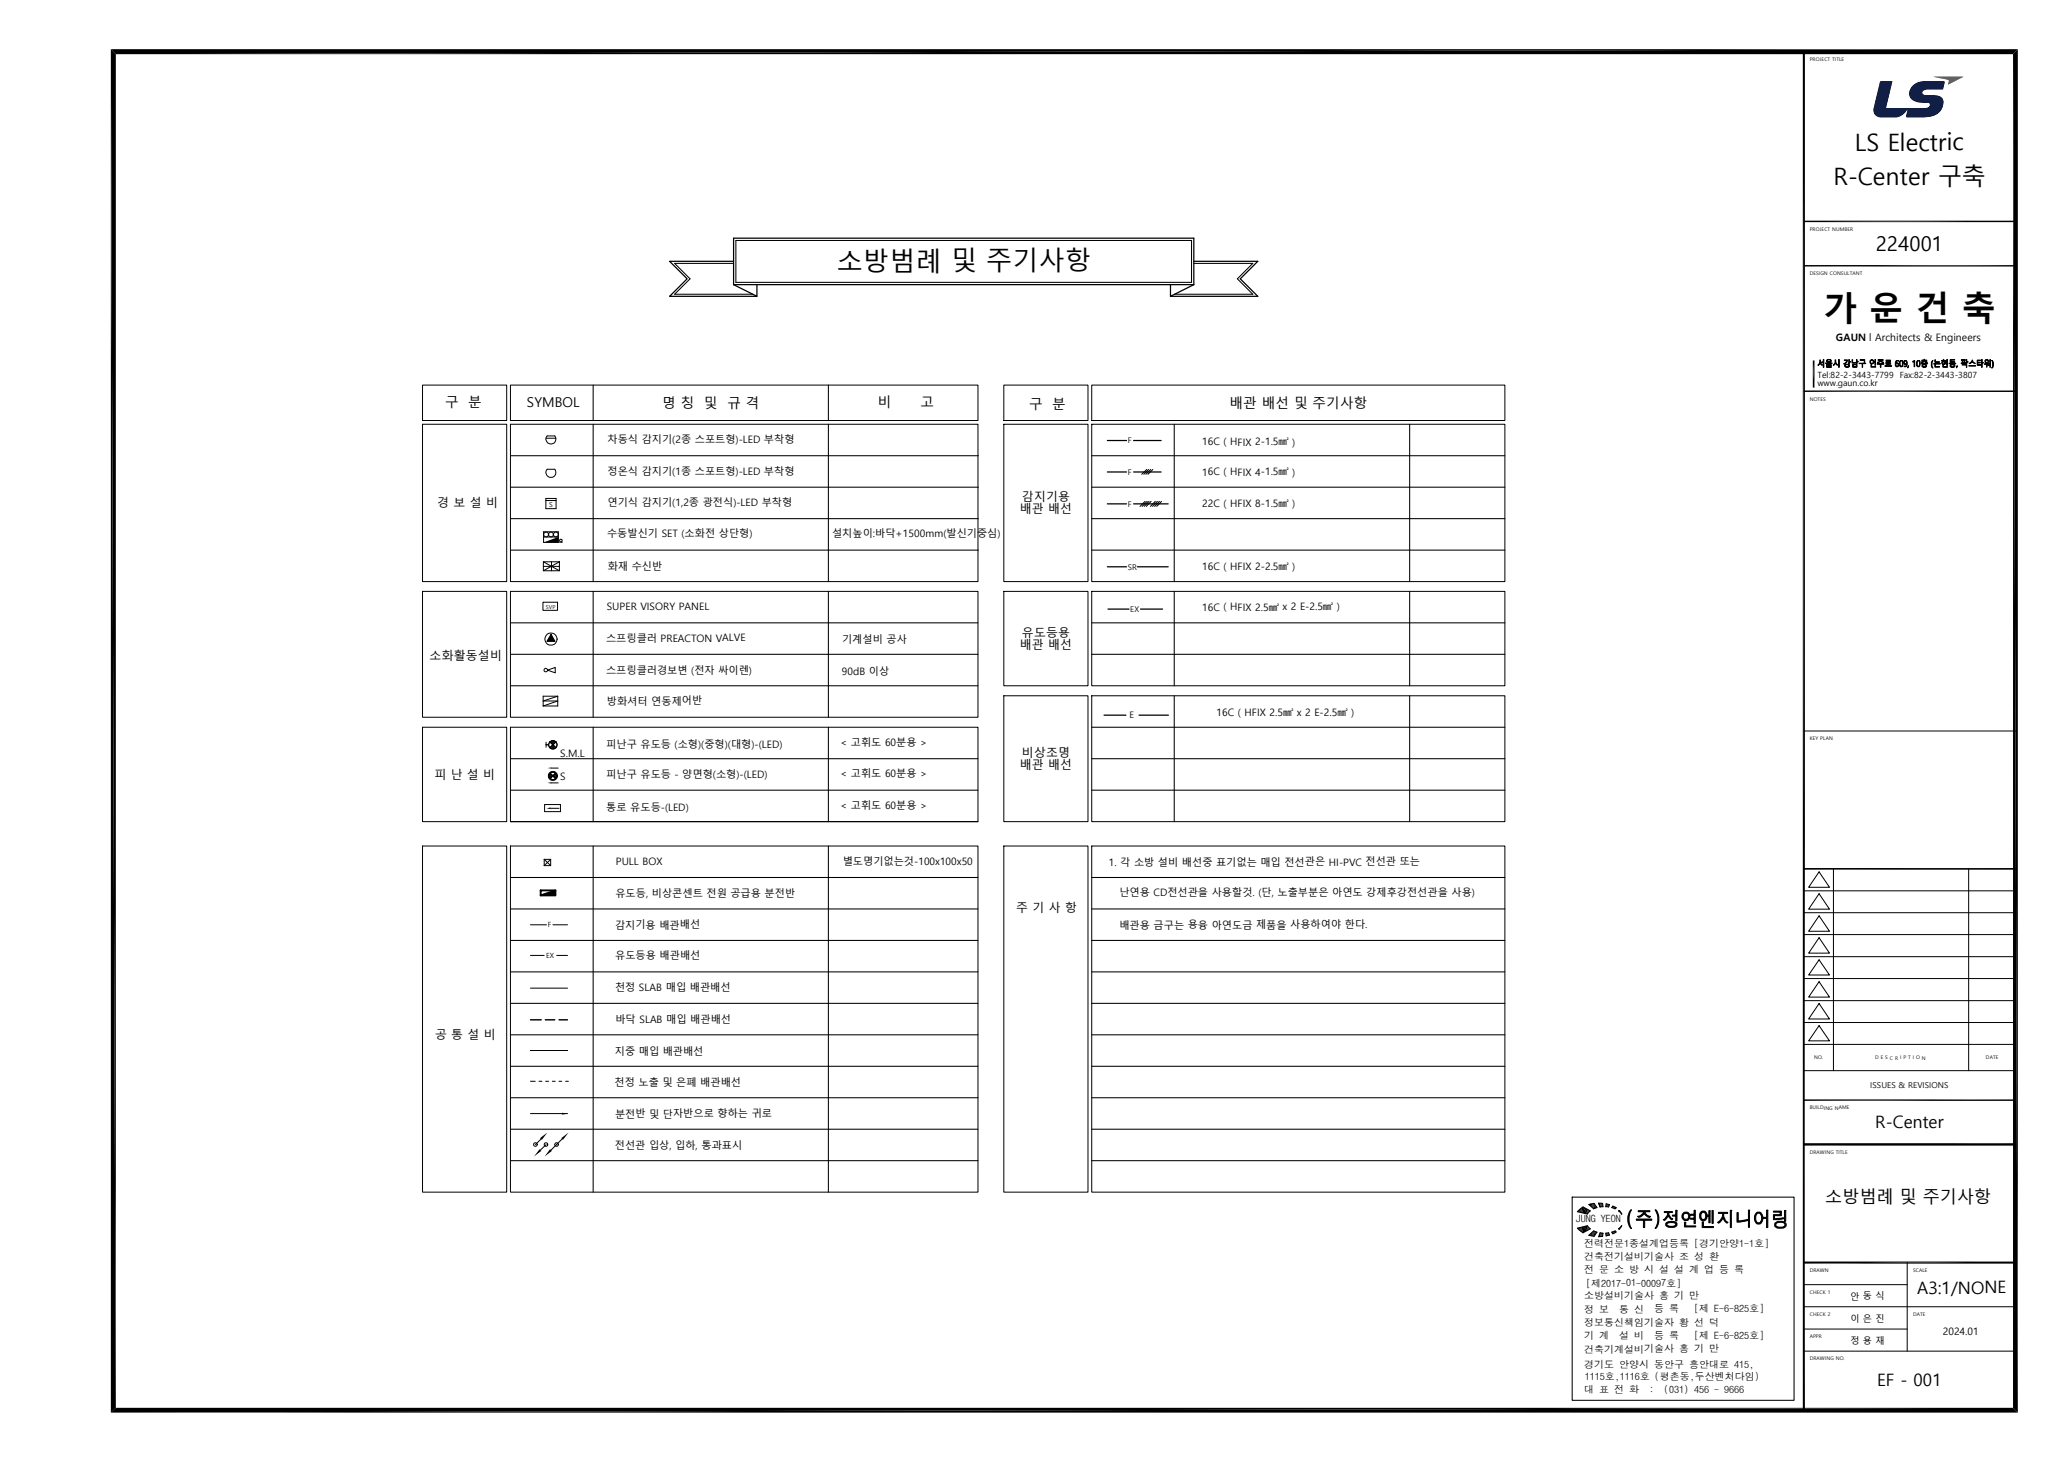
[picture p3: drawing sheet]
<svg xmlns="http://www.w3.org/2000/svg" width="420mm" height="297mm" viewBox="0 0 420 297" stroke-linecap="round" stroke-linejoin="round" font-family="sans-serif">
<path d="M22.5 10h387.5l-386.5 1zM23.5 11l386.5-1-1 1zM410 10v277l-1-276zM409 11l1 276-1-1zM22.5 10l1 276-1 1zM22.5 10l1 1v275zM22.5 287l386.5-1 1 1zM22.5 287l1-1h385.5z" fill="#000"/>
<g fill="none" stroke="#000" stroke-width=".2">
<path d="M366.5 148.5h43M366.5 176.5h43M369.6 177.1l2.1 3.2h-4.2zM372.5 176.5v41M400 176.5v41M366.5 189.9h43M366.5 194.4h43M366.5 198.8h43M366.5 185.4h43M366.5 181h43M369.6 195l2.1 3.1h-4.2zM369.6 199.4l2.1 3.2h-4.2z"/>
<path d="M369.6 190.5l2.1 3.1h-4.2zM369.6 186.1l2.1 3.1h-4.2zM369.6 181.6l2.1 3.1h-4.2zM366.5 203.3h43M366.5 207.7h43M366.5 217.5h43M366.5 212.2h43M369.6 203.9l2.1 3.1h-4.2zM369.6 208.4l2.1 3.1h-4.2zM366.5 232.5h43M387.5 256.5v18M366.5 261h21"/>
<path d="M366.5 270h21M366.5 265.5h43M366.5 274.5h43"/>
</g>
<path d="M368.5 73.2v5.5M366.5 232.5h43" fill="none" stroke="#000" stroke-width=".34"/>
<path d="M366.5 10.5v276M366.5 232.5h43M366.5 256.5h43" fill="none" stroke="#000" stroke-width=".42"/>
<path d="M366.5 45h43M366.5 54h43M366.5 79.5h43M366.5 176.5h43M366.5 223.5h43" fill="none" stroke="#000" stroke-width=".3"/>
<g fill="#000" stroke="#000" stroke-width=".2">
<path d="M378 73.1h.9v.7l.2 .1h-.6v.7l-.1-.7-.7-.1h1.1v-.6h-.8zM383.2 73.2h.9v.4h-.8v.3h.9v.1h-.5v.3h.6v.1h-1.3v-.1h.6v-.3h-.4v-.5h.8v-.2h-.8zM387.7 74.3l-.1 .4zM388.7 73.4l.3-.2v1.3h-.1v-1.1l-.2 .2zM392.7 73.2l-.1 1.1 .2 .5-.4-.5v-.6zM397.6 74.3l-.1 .4zM404.7 73.2a1.04 1.04 0 0 1 .1 1.6h-.1l.2-.5v-.6z"/>
<path d="M370.5 73h.1v1.6h-.1v-.9h-.4v-.2h.4zM369.8 73.1l.2 .8 .3 .2-.2 .1-.3-.5-.4 .6v-.1l.4-.7z"/>
<path d="M370.9 73.7h1.4l-.6 .1v.2h.4v.4h-.8v.1h.8v.1h-1v-.3h.9v-.2h-.9v-.1h.5v-.2zM371.2 73.2l.1-.2a.45 .45 0 0 1 .6 0 .45 .45 0 0 1 .2 .4l-.2 .2a.49 .49 0 0 1-.8-.4zM371.3 73.2a.35 .35 0 0 0 .3 .3 .35 .35 0 0 0 .3-.3l-.4-.1z"/>
<path d="M372.9 73.1h.1v.4l.3 .7-.3-.5-.3 .5h-.2l.4-.5zM373.6 73h.1v1.6h-.1z"/>
<path d="M374.9 74.1a.46 .46 0 0 1 .6-.1 .46 .46 0 0 1 .3 .5 .48 .48 0 0 1-.6 .2 .48 .48 0 0 1-.3-.6zM375 74.2a.32 .32 0 0 0 .3 .3 .32 .32 0 0 0 .3-.3zM374.7 73.1h.7v.2l-.7 .7-.1-.1 .4-.3 .2-.4h-.5zM375.7 73l.1 .4h.2v.2h-.2v.4z"/>
<path d="M376.4 74h.9v.6h-.9zM376.6 74.1v.4h.6v-.4zM376.3 73.1h.1v.6h.7h-.8zM377.2 73l.1 .4h.3v.1h-.3v.4z"/>
<path d="M380 73.3a.4 .4 0 0 1 .4-.2 .4 .4 0 0 1 .3 .3h.3v-.4h.1v1.2h-.1v-.6h-.3a.42 .42 0 0 1-.5 .3 .42 .42 0 0 1-.2-.6zM380.1 73.5a.29 .29 0 0 0 .5 0 .29 .29 0 0 0-.5 0zM380.2 74h.1v.5h.8v.1h-.9z"/>
<path d="M381.6 73.1h1.1v.1h-.5v.2l.5 .2v.1l-.4-.2a.37 .37 0 0 0-.6 .2l-.2-.1 .2-.1 .4-.3h-.5zM381.4 73.9h1.4v.1h-.6v.6h-.1v-.6h-.7z"/>
<path d="M385.3 73.3l.4-.1v.2a.35 .35 0 0 0-.4 0 .35 .35 0 0 0-.1 .5 .38 .38 0 0 1 .7 .1 .38 .38 0 0 1-.5 .5 .78 .78 0 0 1-.1-1.2zM385.3 73.9a.28 .28 0 0 0 0 .4 .28 .28 0 0 0 .4-.1 .28 .28 0 0 0-.3-.4z"/>
<path d="M386.1 73.3l.4-.1 .2 .7a.41 .41 0 0 1-.2 .6 .41 .41 0 0 1-.5-.2zM386.1 73.3v1.1h.4v-.9v-.2z"/>
<path d="M386.9 73.3a.4 .4 0 0 1 .5 0 .4 .4 0 0 1 .1 .5 .49 .49 0 0 1 0 .6 .49 .49 0 0 1-.6 .1v-.2a.36 .36 0 0 0 .4 0 .36 .36 0 0 0 .1-.4 .38 .38 0 0 1-.6 0 .38 .38 0 0 1 .1-.6zM386.9 73.6a.3 .3 0 0 0 .6 0 .3 .3 0 0 0-.6 0z"/>
<path d="M389.6 73.3l.4-.1 .1 .7a.41 .41 0 0 1-.3 .6 .41 .41 0 0 1-.4-.6zM389.6 73.3v.9v.2h.3l.1-.2a.65 .65 0 0 0-.2-.9z"/>
<path d="M390.5 74.2l.2-.2a.43 .43 0 0 1 .6 0 .43 .43 0 0 1 .1 .5h-.1a.48 .48 0 0 1-.5 .1 .48 .48 0 0 1-.3-.4zM390.7 74.2a.34 .34 0 0 0 .3 .3 .34 .34 0 0 0 .3-.3zM390.5 73.2h.4v-.2l.1 .2h.5v.1h-.4l.5 .2-.1 .2-.2-.1a.35 .35 0 0 0-.3-.2 .35 .35 0 0 0-.3 .2l-.3 .1v-.2l.5-.2h-.4zM390.3 73.8h1.4v.1h-1.4z"/>
<path d="M393.1 73.1l.1 .4h.9v.1h-.4v.3l.6 .1h-1.4l.6-.1v-.3h-.4zM393.1 74.1l.1 .4h.9v.1h-1z"/>
<path d="M394.6 73.7a.34 .34 0 0 1 .6 0 .34 .34 0 0 1-.6 0zM394.7 73.8a.25 .25 0 0 0 .5 0 .25 .25 0 0 0-.5 0zM395.6 73h.1v1.3h-.1v-.3h-.2v-.2h.2v-.2h-.2v-.1h.2zM394.8 74.2h.1v.3l.8 .1h-.9zM394.5 73.2h.3v-.2h.2v.2h.4v.2h-.9z"/>
<path d="M396.3 74.2l.1-.1a.46 .46 0 0 1 .5-.1 .46 .46 0 0 1 .3 .5h-.1a.47 .47 0 0 1-.6 .2 .47 .47 0 0 1-.2-.5zM396.4 74.2a.34 .34 0 0 0 .3 .3 .34 .34 0 0 0 .3-.3zM396.2 73.1h1l-.8 .1v.3h.8l-.4 .1v.2h.6v.1h-1.4v-.1h.7v-.2h-.5z"/>
<path d="M398.7 73.3l.1 .4h.3v-.4h.1v.4h.2v.1l-.9 .1v-.2h.2zM398.7 74h.9v.6l-.1-.4h-.8zM399.5 73l.1 .4h.3v.2h-.3v.4zM398.5 73.1h.8v.1h-.8z"/>
<path d="M400.7 73.2h.1l.3 .5 .3 .1-.1 .1-.6-.5-.3 .4h-.3l.5-.4zM400.1 74.3h1.3v.1h-1.3z"/>
<path d="M401.7 73.2h.7v.1h-.6v.3h.6v.1h-.6v.4l.7 .1h-.8zM402.6 73h.2v.7h.2h-.2v.9h-.2z"/>
<path d="M403.3 73.4a.4 .4 0 0 1 .8 0 .4 .4 0 0 1-.8 0zM403.4 73.4a.26 .26 0 0 0 .5 0 .26 .26 0 0 0-.5 0zM404.3 73l.1 1.6-.1-.3h-.4v-.2h.4zM403.2 73.9h1v.1h-.5l-.1 .6v-.6z"/>
</g>
<path d="M382.1 16.5h2.4l-1.3 5.5h7.7a.85 .85 0 0 0 .9-.1 .85 .85 0 0 0 .3-.9l-.5-.1a3.6 3.6 0 0 1-3.4-1 2.5 2.5 0 0 1 2.5-3.4h4.3l.1 .2-.3 1.5h-3.1a.97 .97 0 0 0-1.1 .6l.1 .3 .4 .2h1.6a2.1 2.1 0 0 1 2.1 .9 3.1 3.1 0 0 1-3.5 3.6h-3.9l-.1-.3 .3-1.4a3.3 3.3 0 0 1-2.3 1.7h-3.1a1.44 1.44 0 0 1-1.5-1.9z" fill="#037"/>
<path d="M392.9 15.6h6l-3.1 1.6 .2-.6-.1-.3z" fill="#e5003e"/>
<path d="M382 16.6l2.1-.1a.24 .24 0 0 1 .4 0 .24 .24 0 0 1-.1 .3l-1.2 4.9a.23 .23 0 0 0 .1 .3 .23 .23 0 0 0 .3 0l7.8-.1a.59 .59 0 0 0 .7-.6 .59 .59 0 0 0-.9-.4l-1.6-.2-1.2-.5-.5-.9v-.6l.4-.9 1-.9 1-.3 4.4-.1a.35 .35 0 0 1 .4 .2 .35 .35 0 0 1 0 .4l-.3 .8a.4 .4 0 0 1-.6 .3h-2.7l-.6 .1a.54 .54 0 0 0-.3 .7 .54 .54 0 0 0 .7 .3l2.3 .1 .8 .3 .3 .3 .2 .5-.1 .8-.5 1.3-.8 .6-1.2 .5-4.6 .1a.36 .36 0 0 1-.4-.1 .36 .36 0 0 1 .1-.5l.2-1.1-1 1.2-1.2 .5h-3.4l-.7-.2-.4-.4-.2-.4v-.9z" fill="#0a1e5a"/>
<path d="M392.9 15.6h6l-3.1 1.6 .1-.5a.31 .31 0 0 0 .1-.4 .31 .31 0 0 0-.4-.1z" fill="#fa002d"/>
<g fill="none" stroke="#000" stroke-width=".25">
<path d="M149.1 53.1h-13l3.5 3.5-3.5 3.6h17.7v-2.4M149.1 57.8h93.5M149.1 57.8v-9.4h93.5v9.4M149.1 57.8l4.7 2.4M237.8 57.8v2.4M242.6 53.1h13l-3.6 3.5 3.6 3.6h-17.8M242.6 57.8l-4.8 2.4M225 89.5h3.9M225 95.9h3.9M230.3 89.5h5.6M230.3 95.9h5.6M225 102.4h3.9"/>
<path d="M225 115.1h3.9M230.3 102.4h7.1M231.1 115.1h6.3M225.1 123.7h4.3M231.7 123.7h4.5M224.3 145.3h4.5M231.4 145.3h6"/>
</g>
<g fill="none" stroke="#000" stroke-width=".21">
<path d="M149.1 53.5h-12l3.1 3.1-3.1 3.2h15.9M149.5 48.9h92.6v8.5h-92.6zM242.6 53.5h12l-3.2 3.1 3.2 3.2h-15.9M120.5 78.2v7.2M168.3 78.2v7.2M103.7 92.6h95.1M103.7 99h95.1M120.5 86.2v32M168.3 86.2v32M221.8 92.6h84M221.8 99h84M233 95.4l-1 1"/>
<path d="M233.4 95.4l-1 1M233.8 95.4l-1 1M234.2 95.4l-.9 1M238.6 86.2v32M286.4 86.2v32M103.7 105.4h95.1M103.7 111.8h95.1M221.8 105.4h84M221.8 111.8h84M232.7 101.9l-1.1 1M233.1 101.9l-1 1M233.5 101.9l-1 1"/>
<path d="M233.9 101.9l-1 1M234.7 101.9l-.9 1M235.2 101.9l-1 1M235.6 101.9l-1 1M236 101.9l-1 1M103.7 126.5h95M103.7 139.3h95M103.7 132.9h95M120.5 120.1v25.6M168.3 120.1v25.6M221.8 126.5h84M221.8 132.9h84"/>
<path d="M238.6 120.1v19.2M286.4 120.1v19.2M103.7 154.1h95M120.5 147.7v19.2M168.3 147.7v19.2M221.8 154.1h84M221.8 147.7h84M238.6 141.4v25.5M286.4 141.4v25.5M103.7 166.9h95M103.7 160.5h95M103.7 178.3h95"/>
<path d="M120.5 171.9v70.3M168.3 171.9v70.3M221.8 160.5h84M221.8 178.3h84M103.7 184.7h95M103.7 191.1h95M103.7 197.4h95M221.8 184.7h84M221.8 191.1h84M221.8 197.4h84M103.7 210.2h95M103.7 216.6h95"/>
<path d="M103.7 203.8h95M221.8 210.2h84M221.8 216.6h84M221.8 203.8h84M103.7 223h95M103.7 235.8h95M103.7 229.4h95M221.8 223h84M221.8 235.8h84M221.8 229.4h84M319.4 243.2h45.1v41.3h-45.1zM320.5 246.2l1.1-1 1.5 .8-.6 .6z"/>
<path d="M320.5 249.5l2-.5 .6 .6-1.5 .8zM322.8 251l1-.9 .7 .2-.6 .9zM322.8 244.7l1.1-.2 .6 .8-.7 .3zM324.8 244.4l.8 .1 .1 .7h-.6zM325.1 250.4l.6 .1-.1 .7h-.8zM326.3 250.5l.6-.1 .1 .5-.7 .2zM326.3 244.6l.7 .1-.1 .5h-.6zM327.5 250.3l.7-.2 .2 .2-.7 .4zM327.7 245l.7 .4-.2 .2-.7-.3zM328.8 249.6l.7-.6-.5 .7zM328.8 246l.2-.1 .5 .7z"/>
</g>
<g fill="none" stroke="#000" stroke-width=".2">
<path d="M85.9 78.2h17.1v7.2h-17.1zM103.7 78.2h95v7.2h-95zM204 78.2h17.1v7.2h-17.1zM221.8 78.2h84v7.2h-84zM85.9 86.2h17.1v32h-17.1zM103.7 86.2h95v32h-95zM111 89h1.9M111.2 88.6h1.5a1.01 1.01 0 0 1-.1 1.3 1.01 1.01 0 0 1-1.3 0 1.01 1.01 0 0 1-.1-1.3zM111.2 95.3h1.5a1.01 1.01 0 0 1-.1 1.4 1.01 1.01 0 0 1-1.3 0 1.01 1.01 0 0 1-.1-1.4zM204 86.2h17.1v32h-17.1zM221.8 86.2h84v32h-84zM110.4 114.1h3.3v1.9h-3.3z"/>
<path d="M110.4 115.1h3.3M110.4 114.1l3.3 1.9M110.4 108h3.1v2.2h-3.1zM110.4 109.1h3.1M110.9 101.3h2.1v2h-2.1zM110.9 101.7h2.1M112.1 114.1v1.9M113.7 114.1l-3.3 1.9M113.7 110.2l.1-.1-.1-.4 .2-.1 .3 .1-.1 .5h.2M85.9 120.1h17.1v25.6h-17.1zM103.7 120.1h95v25.6h-95zM110.3 122.3h3v1.7h-3z"/>
<path d="M111.3 136.1l1.5-.5v1.1zM112 128.9l.8 1.4h-1.7zM204 120.1h17.1v19.2h-17.1zM221.8 120.1h84v19.2h-84zM85.9 147.7h17.1v19.2h-17.1zM103.7 147.7h95v19.2h-95zM111 151.3h.5M111 150.8v1M111.6 157.5l.4 .4M111.6 157.8l.3 .3M111.6 157.4l.5 .5M111.7 150.7a.87 .87 0 0 1 1.2 0"/>
<path d="M111.7 151.9a.87 .87 0 0 0 1.2 0M111.7 150.7a.82 .82 0 0 0 0 1.2M111.7 150.7l.7 .6M111.7 157.2l.5 .5M111.8 157.1a.68 .68 0 0 1 1.1 0M111.8 158.2a.68 .68 0 0 0 1.1 0M111.8 157.1a.68 .68 0 0 0 0 1.1M111.8 157.1l.6 .5M112 156h1.4M112 159h1.4M112.1 150.5l-.3 .3M112.4 151.3l.5 .6"/>
<path d="M112.4 157.6l.5 .6M112.4 150.5l-.5 .4M112.4 151.4l-.6 .6M112.4 157.5l.6 .5M112.6 151.6l-.6 .5M112.6 157.4l.5 .5M112.6 150.5l-.5 .5M112.7 151.7l-.5 .4M112.7 157.3l.4 .4M112.8 150.6l-.6 .6M112.8 157.2l.3 .2M112.8 151.8l-.3 .3"/>
<path d="M112.9 157.1a.68 .68 0 0 1 0 1.1M112.9 157.1l-1.1 1.1M112.9 150.7a.82 .82 0 0 1 0 1.2M112.9 150.7l-1.2 1.2M112.9 150.7l-.5 .6M113.3 141.4h-2.9v2M113.3 141.4v2h-2.9M113.3 141.4l-2.9 1h2.9l-2.9 1M204 141.4h17.1v25.5h-17.1zM221.8 141.4h84v25.5h-84zM85.9 171.9h17.1v70.3h-17.1zM103.7 171.9h95v70.3h-95z"/>
<path d="M110.6 174.6v1.3M110.6 174.6h1.3M110.6 174.6l1.3 1.3M110.6 175.9h1.3M110.7 163.4h3.2v1.5h-3.2zM111.9 164.2h1.7M111.9 174.6v1.3M111.9 174.6l-1.3 1.3M204 171.9h17.1v70.3h-17.1zM221.8 171.9h84v70.3h-84zM107.8 194.1h2.8M107.8 187.9h3.2"/>
<path d="M112.4 187.9h2.9M113.1 194.1h2.2M107.8 207.2h2.2M107.8 219.7h1M107.8 213.5h7.7M107.8 200.7h7.5M109.5 219.7h.6M110.8 207.2h1.9M110.9 219.7h.6M112.2 219.7h.6M113.6 207.2h1.7M113.6 219.7h.5"/>
<path d="M114.9 219.7h.6M107.8 226.2h7.5M109.9 231.4l-1.1 1.1M111 232.5l-1.2 1.1M114.2 231.4l-2.2 2.2M323.1 244.6v.3M324.8 244.4l.3 .8"/>
<circle cx="111" cy="108.6" r=".5"/>
<circle cx="112" cy="108.6" r=".48"/>
<circle cx="113" cy="108.6" r=".5"/>
<circle cx="110.9" cy="136.1" r=".35"/>
<circle cx="111.9" cy="129.8" r="1.25"/>
<circle cx="112.3" cy="157.6" r=".94"/>
<circle cx="108.8" cy="232.5" r=".38"/>
<circle cx="110.9" cy="232.5" r=".37"/>
<circle cx="113.1" cy="232.5" r=".37"/>
</g>
<g fill="#000">
<path d="M110.4 110.2l3.1-1.1v1.1zM112 128.9l.8 1.4h-1.7zM111.3 156l.7-.1v.2zM111.3 159l.7-.1v.3zM111 164.2l.9-.2v.4zM109.9 181.9l3-1v1zM109.6 233.5l.4 .3-1.5 1.1zM111.8 233.5l.3 .3-1.4 1.1zM109.7 231.2l1.5-1.1-1.1 1.5zM114.2 226.1l1.1 .1-1.1 .2zM114 231.2l1.5-1.1-1.1 1.5zM320.8 245.9v.3h-.3z"/>
<path d="M320.8 245.9l.2 .4-.2-.1zM320.5 249.5l.3-.1v.4zM320.8 249.4l.2 .6-.2-.2zM320.8 245.9l.2-.2v.6zM321 245.7l.3 .6h-.3zM320.8 249.4h.2v.6zM321 249.4l.3 .8-.3-.2zM321 245.7l.3-.3v.9zM321.3 245.4l.3 1-.3-.1zM321 249.4l.3-.1v.9zM321.3 249.3l.3 1.1-.3-.2zM321.3 245.4l.3-.2v1.2z"/>
<path d="M321.6 245.2l.9 1.4-.9-.2zM321.3 249.3l.3-.1v1.2zM321.6 249.2l.9 .8-.9 .4zM321.6 245.2l.9 .5v.9zM322.5 245.7l.2 .7-.2 .2zM321.6 249.2l.9-.2v1zM322.5 249l.2 .9-.2 .1zM322.5 245.7h.2v.7zM322.7 245.7l.1 .6-.1 .1zM322.5 249l.2 .3v.6zM322.7 249.3l.1 .5-.1 .1zM322.7 245.7l.1 .1v.5z"/>
<path d="M322.8 245.8v.5zM322.7 249.3l.1 .5zM322.8 249.4v.4zM322.8 245.8l.1 .4zM322.9 245.9l.2 .1-.2 .2zM322.9 244.7l.2 .2zM322.8 249.4l.1 .4zM322.9 250.9l.2 .1zM322.9 249.5l.2 .1-.2 .2zM322.9 244.7l.2-.1v.3zM323.1 244.6l.1 .4zM322.9 250.9l.2-.2v.3z"/>
<path d="M323.1 250.7l.1 .3zM323.2 244.6v.4zM323.2 244.6l.4 .7-.4-.3zM323.2 250.7v.3zM323.2 250.7l.4 .4-.4-.1zM323.2 244.6h.4v.7zM323.6 244.6l.2 1-.2-.3zM323.2 250.7l.4-.4v.8zM323.6 250.3l.2 .9-.2-.1zM323.6 244.6l.2-.1v1.1zM323.8 244.5v1.1zM323.8 250.1v1.1l-.2-.9z"/>
<path d="M323.8 250.1l.1 1.1zM323.8 244.5l.1 1zM323.9 244.5l.2 .9-.2 .1zM323.9 250.1l.2 .7-.2 .4zM323.9 244.5l.2 .3v.6zM324.1 244.8l.4 .5-.4 .1zM323.9 250.1l.2 .1v.6zM324.1 250.2l.4 .1-.4 .5zM324.8 244.4h.3v.8zM325.1 244.4l.1 .8h-.1zM325.1 250.4v.8h-.3zM325.1 250.4l.1 .8h-.1z"/>
<path d="M325.1 244.4h.1v.8zM325.2 244.4l.2 .8h-.2zM325.1 250.4l.1 .1v.7zM325.2 250.5l.2 .7h-.2zM325.2 244.4h.2v.8zM325.4 244.4l.2 .8h-.2zM325.2 250.5h.2v.7zM325.4 250.5l.2 .7h-.2zM325.4 244.4l.2 .1v.7zM325.6 244.5l.1 .7zM325.4 250.5h.2v.7zM325.6 250.5v.7z"/>
<path d="M326.3 244.6v.6zM326.3 244.6l.3 .6h-.3zM326.3 250.5v.6zM326.3 250.5l.3 .5-.3 .1zM326.3 244.6h.3v.6zM326.6 244.6l.1 .6h-.1zM326.3 250.5h.3v.5zM326.6 250.5l.1 .5h-.1zM326.6 244.6h.1v.6zM326.7 244.6l.2 .6h-.2zM326.6 250.5h.1v.5zM326.7 250.5l.2 .5h-.2z"/>
<path d="M326.7 244.6l.2 .1v.5zM326.9 244.7h.1l-.1 .5zM326.7 250.5l.2-.1v.6zM326.9 250.4l.1 .5-.1 .1zM327.7 245v.4l-.2-.1zM327.7 245l.1 .4h-.1zM327.5 250.3l.2-.1v.5zM327.7 250.2l.1 .4-.1 .1zM327.7 245l.1 .1v.3zM327.8 245.1l.3 .4-.3-.1zM327.7 250.2h.1v.4zM327.8 250.2l.3 .3-.3 .1z"/>
<path d="M327.8 245.1l.3 .1v.3zM328.1 245.2l.1 .4zM327.8 250.2l.3-.1v.4zM328.1 250.1v.4zM328.2 245.2l.2 .2-.2 .2zM328.1 250.1l.1 .3zM328.2 250.1l.2 .2-.2 .1zM328.8 246l.2-.1v.2zM329 245.9l.1 .3zM328.8 249.6l.2-.1v.2zM329 249.5v.2zM329.1 246l.1 .3z"/>
<path d="M329 249.5l.1 .1zM329.1 249.5h.1l-.1 .1zM329.2 246.1l.1 .3zM329.2 249.3v.2h-.1zM329.2 249.3v.2zM329.3 246.3l.1 .2zM329.2 249.3h.1zM329.3 249.3v.1zM329.4 246.4l.1 .2zM329.4 249.1l-.1 .2zM329.4 249.1v.2zM329.5 249l-.1 .1z"/>
<path d="M329.5 249v.1z"/>
</g>
<path d="M109.9 180.9h3v1h-3zM112.9 180.9l-3 1" fill="none" stroke="#000" stroke-width=".38"/>
<g fill="#000" stroke="#000" stroke-width=".2">
<path d="M323.1 244.6v.3zM326.9 244.7h.1zM328.2 245.2l.2 .2zM331.3 245.8h.2a3.7 3.7 0 0 0 0 3.8h-.2a3.3 3.3 0 0 1 0-3.8zM336.3 245.8a1.17 1.17 0 0 1 .7 1.2 3.1 3.1 0 0 1-.5 2.6h-.2a3.5 3.5 0 0 0 0-3.8z"/>
<path d="M332.9 246v.2h1v.1l-.6 .7-.6 .1a.7 .7 0 0 0 1.1-.3l.3-.3 .6 .7 .5 .2 .2-.3a1.21 1.21 0 0 1-1.2-.9h1v-.2zM332.5 247.6v.3h1.4v1.5h.3v-1.5h1.4v-.3z"/>
<path d="M338.5 248.5a1.9 1.9 0 0 1 2.2 0v.4a1.75 1.75 0 0 1-2.2 0zM338.8 248.5l-.1 .1a.88 .88 0 0 0 1.2 .5h.2a.39 .39 0 0 0 .4-.5 .39 .39 0 0 0-.6-.2zM338.2 246.1v.2h.6v.4l-.4 .8-.5 .3 .3 .1h.1l.7-1 .7 .9 .2-.2-.5-.3-.3-.7v-.3h.7v-.2zM340.5 245.9v.9h-.7v.3h.7v.9h.2l.1-2.1z"/>
<path d="M341.7 247.1a.85 .85 0 0 0 1.7 0 .85 .85 0 0 0-1.7 0zM342 247.1a.6 .6 0 0 1 1.2 0 .6 .6 0 0 1-1.2 0zM344.2 245.9v.8h-.7v.2h.7v.6h-.7v.2h.7v.9h.3v-2.7zM342.3 248.3v1h2.3v-.3h-2.1l.1-.7z"/>
<path d="M345.7 246.2a1.04 1.04 0 0 0-.3 1.1 1.04 1.04 0 0 0 .9 .7 1.19 1.19 0 0 0 0-2zM345.8 246.4a.65 .65 0 0 1 .8 .2 .65 .65 0 0 1-.1 .8 .5 .5 0 0 1-.6 .3 .5 .5 0 0 1-.3-.7zM345.9 248.2v1.2h2.2v-.2h-2l.1-.9zM347.2 246v.9h-.5v.2h.5v1.3h.3v-2.4zM347.9 245.9v2.6h.2v-2.6z"/>
<path d="M349.2 246.3v.2h.8a2.09 2.09 0 0 1-1 1.8l.2 .2 .2-.1 .7-1 .3 .6 .3 .4 .2 .1 .2-.2a1.97 1.97 0 0 1-.8-1.8h.7v-.2zM351.6 245.9v3.5h.2l.1-3.5z"/>
<path d="M352.9 246.3v2l2.2-.4-.1-.2-1.8 .3v-1.7zM355.3 245.8v3.5h.2v-3.5z"/>
<path d="M356.9 246.4a1.61 1.61 0 0 0 .2 2.3 1.18 1.18 0 0 0 1-1.9 .76 .76 0 0 0-1.2-.4zM357 246.6a.66 .66 0 0 1 .8 .1 .66 .66 0 0 1 .1 .7v.5a.58 .58 0 0 1-.7 .5 .58 .58 0 0 1-.5-.7l.1-.7zM358.9 245.8v1.5h-.7v.2h.7v1.9h.3v-3.5z"/>
<path d="M360.7 248.5a.78 .78 0 0 0 .1 .9 .78 .78 0 0 0 .9 .1 .78 .78 0 0 0 1-.1 .78 .78 0 0 0 .1-.9 1.82 1.82 0 0 0-2.1 0zM360.9 248.5a1.59 1.59 0 0 1 1.8 .2v.3a1.55 1.55 0 0 1-1.9 0zM360.3 246v.3h1.4v.5h-1.4v1l2.1-.2-.1-.2-1.7 .2v-.6h1.3v-1zM362.6 245.9v2.2h.2l.1-2.2z"/>
</g>
<text font-size="6.9" x="370.4" y="65.2">가 운 건 축</text>
<text font-size="5.3" x="170" y="55">소방범례 및 주기사항</text>
<g font-size="4.9">
<text x="376.9" y="30.6">LS Electric</text>
<text x="372.5" y="37.6">R-Center 구축</text>
</g>
<text font-size="4.1" x="381.1" y="51">224001</text>
<g font-size="3.5">
<text x="381" y="229.2">R-Center</text>
<text x="370.9" y="244.5">소방범례 및 주기사항</text>
<text x="389.6" y="262.8">A3:1/NONE</text>
<text x="381.4" y="281.5">EF - 001</text>
</g>
<g font-size="2.8">
<text x="90.4" y="82.6">구</text>
<text x="95.2" y="82.6">분</text>
<text x="107.1" y="82.7">SYMBOL</text>
<text x="134.5" y="82.8">명 칭</text>
<text x="143" y="82.9">및</text>
<text x="147.8" y="82.8">규 격</text>
<text x="178.4" y="82.6">비</text>
<text x="187" y="82.6">고</text>
<text x="209.1" y="83">구</text>
<text x="213.8" y="83">분</text>
<text x="249.8" y="82.8">배관 배선 및 주기사항</text>
</g>
<g font-size="2.4">
<text x="207.6" y="101.8">감지기용</text>
<text x="88.9" y="103">경 보 설 비</text>
<text x="207.2" y="104.3">배관 배선</text>
<text x="207.2" y="131.9">배관 배선</text>
<text x="207.6" y="129.4">유도등용</text>
<text x="87.3" y="134.1">소화활동설비</text>
<text x="207.6" y="153.8">비상조명</text>
<text x="88.3" y="158.2">피 난 설 비</text>
<text x="207.2" y="156.2">배관 배선</text>
<text x="206.5" y="185.2">주 기 사 항</text>
<text x="88.4" y="211.1">공 통 설 비</text>
</g>
<g font-size="2.1">
<text x="373" y="69.3">GAUN l Architects &amp; Engineers</text>
<text x="123.4" y="90">차동식 감지기(2종 스포트형)-LED 부착형</text>
<text x="244.3" y="90.5">16C ( HFIX 2-1.5㎟ )</text>
<text x="123.4" y="96.6">정온식 감지기(1종 스포트형)-LED 부착형</text>
<text x="244.3" y="96.6">16C ( HFIX 4-1.5㎟ )</text>
<text x="123.4" y="102.9">연기식 감지기(1,2종 광전식)-LED 부착형</text>
<text x="244.3" y="103">22C ( HFIX 8-1.5㎟ )</text>
<text x="123.4" y="109.2">수동발신기 SET (소화전 상단형)</text>
<text x="169.1" y="109.2">설치높이:바닥+1500mm(발신기중심)</text>
<text x="123.5" y="115.9">화재 수신반</text>
<text x="244.3" y="115.8">16C ( HFIX 2-2.5㎟ )</text>
<text x="123.3" y="124">SUPER VISORY PANEL</text>
<text x="244.3" y="124">16C ( HFIX 2.5㎟ x 2 E-2.5㎟ )</text>
<text x="123.1" y="130.3">스프링클러 PREACTON VALVE</text>
<text x="171.1" y="130.6">기계설비 공사</text>
<text x="123.1" y="136.9">스프링클러경보변 (전자 싸이렌)</text>
<text x="171.1" y="137.1">90dB 이상</text>
<text x="123.3" y="143.2">방화셔터 연동제어반</text>
<text x="247.2" y="145.4">16C ( HFIX 2.5㎟ x 2 E-2.5㎟ )</text>
<text x="113.8" y="153.7">S.M.L</text>
<text x="123.2" y="152">피난구 유도등 (소형)(중형)(대형)-(LED)</text>
<text x="170.7" y="151.6">&lt; 고휘도 60분용 &gt;</text>
<text x="113.8" y="158.4">S</text>
<text x="123.2" y="158">피난구 유도등 - 양면형(소형)-(LED)</text>
<text x="170.7" y="157.9">&lt; 고휘도 60분용 &gt;</text>
<text x="123.2" y="164.8">통로 유도등-(LED)</text>
<text x="170.7" y="164.3">&lt; 고휘도 60분용 &gt;</text>
<text x="125.1" y="175.8">PULL BOX</text>
<text x="171.2" y="175.7">별도명기없는것-100x100x50</text>
<text x="225.3" y="175.9">1. 각 소방 설비 배선중 표기없는 매입 전선관은 HI-PVC 전선관 또는</text>
<text x="125.1" y="182.2">유도등, 비상콘센트 전원 공급용 분전반</text>
<text x="227.5" y="182.1">난연용 CD전선관을 사용할것. (단, 노출부분은 아연도 강제후강전선관을 사용)</text>
<text x="125" y="188.6">감지기용 배관배선</text>
<text x="227.5" y="188.7">배관용 금구는 용융 아연도금 제품을 사용하여야 한다.</text>
<text x="125" y="194.9">유도등용 배관배선</text>
<text x="125" y="201.3">천정 SLAB 매입 배관배선</text>
<text x="125.1" y="207.8">바닥 SLAB 매입 배관배선</text>
<text x="124.9" y="214.3">지중 매입 배관배선</text>
<text x="124.9" y="220.6">천정 노출 및 은폐 배관배선</text>
<text x="125" y="227">분전반 및 단자반으로 향하는 귀로</text>
<text x="124.9" y="233.4">전선관 입상, 입하, 통과표시</text>
<text x="394.8" y="271.2">2024.01</text>
</g>
<g font-size="2">
<text x="320.2" y="248.3">JUNG YEON</text>
<text x="321.9" y="253.3">전력전문1종설계업등록 [경기안양1-1호]</text>
<text x="321.9" y="256">건축전기설비기술사 조 성 환</text>
<text x="321.9" y="263.9">소방설비기술사 홍 기 만</text>
<text x="321.9" y="258.7">전 문 소 방 시 설 설 계 업 등 록</text>
<text x="322.3" y="261.4">[제2017-01-00097호]</text>
<text x="321.9" y="269.4">정보통신책임기술자 황 선 덕</text>
<text x="321.9" y="266.7">정 보</text>
<text x="329" y="266.7">통 신</text>
<text x="336.1" y="266.6">등 록</text>
<text x="344.3" y="266.6">[제 E-6-825호]</text>
<text x="321.9" y="272.1">기 계</text>
<text x="321.9" y="274.8">건축기계설비기술사 홍 기 만</text>
<text x="329" y="272.1">설 비</text>
<text x="336.1" y="272">등 록</text>
<text x="344.3" y="272">[제 E-6-825호]</text>
<text x="321.9" y="278">경기도 안양시 동안구 흥안대로 415,</text>
<text x="322" y="280.4">1115호,1116호 (평촌동,두산벤처다임)</text>
<text x="321.9" y="283">대 표 전 화</text>
<text x="335.1" y="283">:</text>
<text x="338.1" y="283">(031) 456 - 9666</text>
</g>
<g font-size="1.9">
<text x="376" y="264">안 동 식</text>
<text x="376" y="268.5">이 은 진</text>
<text x="376" y="273">정 용 재</text>
</g>
<text font-size="1.8" x="229.5" y="145.9">E</text>
<g font-size="1.7">
<text x="369.3" y="76.7">Tel:82-2-3443-7799 Fax:82-2-3443-3807</text>
<text x="369.3" y="78.5">www.gaun.co.kr</text>
<text x="380" y="221.1">ISSUES &amp; REVISIONS</text>
</g>
<g font-size="1.6">
<text x="229.2" y="90">F</text>
<text x="229.2" y="96.4">F</text>
<text x="229.2" y="102.9">F</text>
<text x="229.2" y="115.7">SR</text>
<text x="229.7" y="124.3">EX</text>
</g>
<g font-size="1.4">
<text x="111.6" y="103.1">S</text>
<text x="111.3" y="188.4">F</text>
<text x="111" y="194.6">EX</text>
</g>
<text font-size="1.1" x="110.9" y="123.7">SVP</text>
<g font-size="1">
<text x="367.7" y="12.4">PROJECT TITLE</text>
<text x="367.7" y="46.9">PROJECT NUMBER</text>
<text x="367.7" y="55.9">DESIGN CONSULTANT</text>
<text x="367.7" y="81.4">NOTES</text>
<text x="367.7" y="150.4">KEY PLAN</text>
<text x="368.6" y="215.2">NO.</text>
<text x="381" y="215.2">D E S C R I P T I O N</text>
<text x="403.5" y="215.2">DATE</text>
<text x="367.7" y="225.4">BUILDING NAME</text>
<text x="367.7" y="234.4">DRAWING TITLE</text>
<text x="367.7" y="262.9">CHECK 1</text>
<text x="367.7" y="258.4">DRAWN</text>
<text x="388.7" y="258.4">SCALE</text>
<text x="367.7" y="267.4">CHECK 2</text>
<text x="388.7" y="267.4">DATE</text>
<text x="367.7" y="271.9">APPR</text>
<text x="367.7" y="276.4">DRAWING NO.</text>
</g>
</svg>
